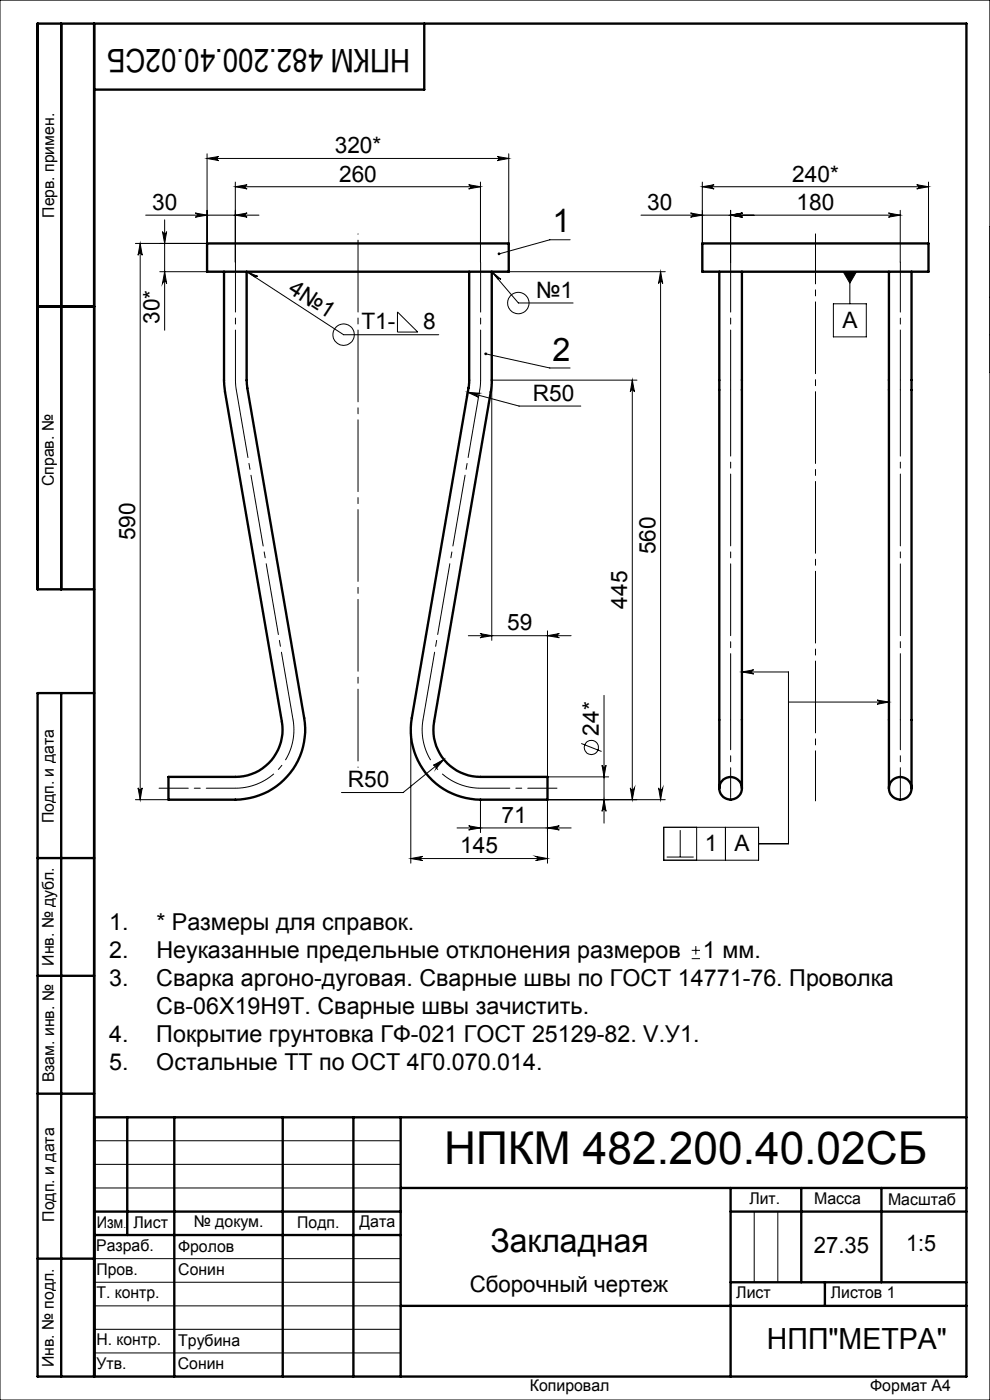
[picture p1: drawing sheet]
<svg xmlns="http://www.w3.org/2000/svg" width="210mm" height="297mm" viewBox="0 0 210 297" stroke-linecap="round" stroke-linejoin="round" font-family="sans-serif">
<g fill="none" stroke="#000" stroke-width=".21">
<path d="M0 0h210v297h-210zM43.9 32.6v19h-15.2M43.9 33.6h64M43.9 33.6l2.5-.4a.44 .44 0 0 0-.4 .4 .44 .44 0 0 0 .4 .5zM49.9 38.6v17M49.9 39.6h52M49.9 39.6l2.5-.4a.44 .44 0 0 0-.4 .4 .44 .44 0 0 0 .4 .5zM99.4 39.2l2.5 .4-2.5 .5a.44 .44 0 0 0 .4-.5 .44 .44 0 0 0-.4-.4zM101.9 38.6v17M105.4 33.2l2.5 .4-2.5 .5a.44 .44 0 0 0 .4-.5 .44 .44 0 0 0-.4-.4zM107.9 32.6v19M149 39.6h48"/>
<path d="M149 38.6v13M149 39.6l2.5-.4a.44 .44 0 0 0-.4 .4 .44 .44 0 0 0 .4 .5zM194.5 39.2l2.5 .4-2.5 .5a.44 .44 0 0 0 .4-.5 .44 .44 0 0 0-.4-.4zM197 38.6v13M29.7 51.6v118M29.7 51.6l.5 2.5a.44 .44 0 0 0-.5-.4 .44 .44 0 0 0-.4 .4zM30.9 45.6h24M33.9 57.6h10M34.5 49.1a.44 .44 0 0 0 .4 .4 .44 .44 0 0 0 .4-.4l-.4 2.5zM34.9 57.6l.4 2.5a.44 .44 0 0 0-.4-.4 .44 .44 0 0 0-.4 .4zM34.9 46.6v23.5M41.4 45.2l2.5 .4-2.5 .5a.44 .44 0 0 0 .4-.5 .44 .44 0 0 0-.4-.4z"/>
<path d="M49.9 45.6l2.5-.4a.44 .44 0 0 0-.4 .4 .44 .44 0 0 0 .4 .5zM52.4 57.6l20.5 13.4h20.2M52.4 57.6l2.3 1h-.4l-.2 .2zM104.3 57.6l5.7 6.7h11.6M104.3 57.6l2 1.7-.3-.2-.3 .1zM107.9 57.6h33.2M120.9 50.9h-4.3l-10.7 3M136 45.6h55M140.1 57.6l.5 2.5a.44 .44 0 0 0-.5-.4 .44 .44 0 0 0-.4 .4zM140.1 57.6v112M146.5 45.2l2.5 .4-2.5 .5a.44 .44 0 0 0 .4-.5 .44 .44 0 0 0-.4-.4zM155 45.6l2.5-.4a.44 .44 0 0 0-.4 .4 .44 .44 0 0 0 .4 .5z"/>
<path d="M155 44.6v11M178.9 57.6h2.8l-1.4 2.5zM180.3 57.6v6.8M188.5 45.2l2.5 .4-2.5 .5a.44 .44 0 0 0 .4-.5 .44 .44 0 0 0-.4-.4zM191 44.6v11M210 48h.1M84.3 66.2l4.3 4.2h-4.3zM103 75.1l13.6 3h4.3M176.8 64.4h7v7.1h-7zM210 79.1h.1M210 71h.1M210 63h.1"/>
<path d="M99.2 83.2l10.9 2.9h13.1M99.2 83.2l2.5 .2a.44 .44 0 0 0-.5 .3 .44 .44 0 0 0 .3 .6zM99.4 82.3l-.5 1.9M134.1 80.6l.5 2.5a.44 .44 0 0 0-.5-.4 .44 .44 0 0 0-.4 .4zM134.1 80.6v89M135.1 80.6h-30.8v55.3M99.3 134.9h21.8M101.8 134.4l2.5 .5-2.5 .4a.44 .44 0 0 0 .4-.5 .44 .44 0 0 0-.4-.4zM116.1 134.9l2.5-.5a.44 .44 0 0 0-.4 .4 .44 .44 0 0 0 .4 .5zM116.1 133.8v31h13M87.1 154.8v28.3M123.3 157.7l4.3 1.7"/>
<path d="M128.1 147.5v27.1M157.4 142.6h9.9v36.4h-6.4M157.4 142.6l2.5-.5a.44 .44 0 0 0-.5 .4 .44 .44 0 0 0 .5 .5zM167.3 148.9h21.3M186.1 148.5l2.5 .4-2.5 .5a.44 .44 0 0 0 .4-.4 .44 .44 0 0 0-.4-.5zM28.7 169.6h7M29.3 167.1a.44 .44 0 0 0 .4 .4 .44 .44 0 0 0 .5-.4l-.5 2.5zM91.9 162.3l2.3-1.2-1.7 2a.45 .45 0 0 0 0-.7 .45 .45 0 0 0-.6-.1zM94.2 161.1l-8.7 7h-13.1M96.9 175.6h24.2M99.4 175.2l2.5 .4-2.5 .5a.44 .44 0 0 0 .4-.5 .44 .44 0 0 0-.4-.4zM101.9 169.6v7"/>
<path d="M116.1 175.6l2.5-.4a.44 .44 0 0 0-.4 .4 .44 .44 0 0 0 .4 .5zM127.7 162.3a.42 .42 0 0 0 .4 .4 .42 .42 0 0 0 .5-.4l-.5 2.5zM128.1 169.6l.5 2.5a.42 .42 0 0 0-.5-.4 .42 .42 0 0 0-.4 .4zM133.7 167.1a.44 .44 0 0 0 .4 .4 .44 .44 0 0 0 .5-.4l-.5 2.5zM139.7 167.1a.44 .44 0 0 0 .4 .4 .44 .44 0 0 0 .5-.4l-.5 2.5zM140.8 175.5h20.1v7h-20.1zM141.1 169.6h-25v13.5M144.3 176.1v5.7M147.8 175.5v7M153.9 175.5v7M87.1 182.1h29M87.1 182.1l2.5-.4a.44 .44 0 0 0-.4 .4 .44 .44 0 0 0 .4 .5z"/>
<path d="M113.6 181.7l2.5 .4-2.5 .5a.44 .44 0 0 0 .5-.5 .44 .44 0 0 0-.5-.4zM141.4 181.8h5.7M146.7 203.4h1.8M146.7 201.6h1.8M147.6 200.7v1.8M20 242h65M20 247h65M20 252h65M160 257v15M165 257v15M20 267h65M20 272h65"/>
<path d="M20 277h65M20 282h65M20 287h65"/>
<circle cx="72.9" cy="71" r="2.26"/>
<circle cx="109.9" cy="64.3" r="2.27"/>
<circle cx="125.4" cy="158.6" r="1.51"/>
</g>
<path d="M89.7 152.7a12.4 12.4 0 0 0 12.2 14.5M49.9 167.2a12.4 12.4 0 0 0 12.3-14.5" fill="none" stroke="#000" stroke-width=".21" stroke-dasharray="15.2 1.3 1.3 1.3" stroke-dashoffset="6.4" stroke-linecap="butt"/>
<path d="M49.9 80.6l.2 2.1M101.8 82.7l.1-2.1" fill="none" stroke="#000" stroke-width=".21" stroke-dasharray="15.2 1.3 1.3 1.3" stroke-linecap="butt"/>
<path d="M49.9 55.6v25M101.9 55.6v25M155 55.6v25M173 49.6v120.3M191 55.6v25" fill="none" stroke="#000" stroke-width=".21" stroke-dasharray="15.2 1.3 1.3 1.3" stroke-dashoffset="4.6"/>
<path d="M50.1 82.7l12.1 70M101.8 82.7l-12.1 70" fill="none" stroke="#000" stroke-width=".21" stroke-dasharray="15.2 1.3 1.3 1.3" stroke-dashoffset=".7"/>
<path d="M49.9 167.2h-16.2M101.9 167.2h16.2" fill="none" stroke="#000" stroke-width=".21" stroke-dasharray="15.2 1.3 1.3 1.3" stroke-dashoffset="9"/>
<path d="M75.9 49.6v113.2" fill="none" stroke="#000" stroke-width=".21" stroke-dasharray="15.2 1.3 1.3 1.3" stroke-dashoffset="-1.3"/>
<path d="M155 82.7v70M191 82.7v70" fill="none" stroke="#000" stroke-width=".21" stroke-dasharray="15.2 1.3 1.3 1.3" stroke-dashoffset="1.2"/>
<path d="M155 152.7v16.5M191 152.7v16.5" fill="none" stroke="#000" stroke-width=".21" stroke-dasharray="15.2 1.3 1.3 1.3" stroke-dashoffset="8.9"/>
<path d="M155 80.6v2.1M191 80.6v2.1" fill="none" stroke="#000" stroke-width=".21" stroke-dasharray="15.2 1.3 1.3 1.3"/>
<g fill="none" stroke="#000" stroke-width=".5">
<path d="M13 5v120M20 5v287M90 5v14h-70M43.9 51.6h64v6h-64zM47.5 57.6v23.4l.2 2.1 12.1 70a10 10 0 0 1-9.9 11.7h-14.2v4.8h14.2a14.9 14.9 0 0 0 14.6-17.3l-12.1-70.2-.1-24.5M99.5 57.6v24.1l-12.2 70.6a14.8 14.8 0 0 0 14.6 17.3h14.2v-4.8h-14.2a10 10 0 0 1-9.8-11.7l12.1-70.3 .1-1.5v-23.7M149 51.6h48v6h-48zM152.6 57.6v109.6M157.4 57.6v109.6M188.6 57.6v109.6M193.4 57.6v109.6M8 65h12"/>
<path d="M20 125h-12v-120h197v287h-197v-145h12M13 147v145M8 182h12M8 207h12M8 232h12M20 237h185M27 237v25M37 237v55M60 237v55M75 237v55M85 237v55M20 257h65"/>
<path d="M85 252h120M155 252v40M155 257h50M170 252v20M187 252v20M8 267h12M20 262h65M85 277h120M155 272h50M175 272v5"/>
<circle cx="155" cy="167.2" r="2.41"/>
<circle cx="191" cy="167.2" r="2.41"/>
</g>
<g fill="#000">
<path d="M49.9 39.6l2.5-.4a.44 .44 0 0 0-.4 .4 .44 .44 0 0 0 .4 .5zM99.4 39.2l2.5 .4-2.5 .5a.44 .44 0 0 0 .4-.5 .44 .44 0 0 0-.4-.4zM41.4 45.2l2.5 .4-2.5 .5a.44 .44 0 0 0 .4-.5 .44 .44 0 0 0-.4-.4zM49.9 45.6l2.5-.4a.44 .44 0 0 0-.4 .4 .44 .44 0 0 0 .4 .5zM91.9 162.3a.45 .45 0 0 1 .6 .1 .45 .45 0 0 1 0 .7l1.7-2zM99.2 83.2l2.3 1.1a.44 .44 0 0 1-.3-.6 .44 .44 0 0 1 .5-.3zM87.1 182.1l2.5-.4a.44 .44 0 0 0-.4 .4 .44 .44 0 0 0 .4 .5zM113.6 181.7l2.5 .4-2.5 .5a.44 .44 0 0 0 .5-.5 .44 .44 0 0 0-.5-.4zM99.4 175.2l2.5 .4-2.5 .5a.44 .44 0 0 0 .4-.5 .44 .44 0 0 0-.4-.4zM116.1 175.6l2.5-.4a.44 .44 0 0 0-.4 .4 .44 .44 0 0 0 .4 .5zM43.9 33.6l2.5-.4a.44 .44 0 0 0-.4 .4 .44 .44 0 0 0 .4 .5zM105.4 33.2l2.5 .4-2.5 .5a.44 .44 0 0 0 .4-.5 .44 .44 0 0 0-.4-.4zM149 39.6l2.5-.4a.44 .44 0 0 0-.4 .4 .44 .44 0 0 0 .4 .5zM194.5 39.2l2.5 .4-2.5 .5a.44 .44 0 0 0 .4-.5 .44 .44 0 0 0-.4-.4z"/>
<path d="M29.7 51.6l.5 2.5a.44 .44 0 0 0-.5-.4 .44 .44 0 0 0-.4 .4zM29.3 167.1a.44 .44 0 0 0 .4 .4 .44 .44 0 0 0 .5-.4l-.5 2.5zM34.5 49.1a.44 .44 0 0 0 .4 .4 .44 .44 0 0 0 .4-.4l-.4 2.5zM34.9 57.6l.4 2.5a.44 .44 0 0 0-.4-.4 .44 .44 0 0 0-.4 .4zM140.1 57.6l.5 2.5a.44 .44 0 0 0-.5-.4 .44 .44 0 0 0-.4 .4zM139.7 167.1a.44 .44 0 0 0 .4 .4 .44 .44 0 0 0 .5-.4l-.5 2.5zM127.7 162.3a.42 .42 0 0 0 .4 .4 .42 .42 0 0 0 .5-.4l-.5 2.5zM128.1 169.6l.5 2.5a.42 .42 0 0 0-.5-.4 .42 .42 0 0 0-.4 .4z"/>
<path d="M52.4 57.6l2.3 1h-.4l-.2 .2zM104.3 57.6l2 1.7-.3-.2-.3 .1zM186.1 148.5l2.5 .4-2.5 .5a.44 .44 0 0 0 .4-.4 .44 .44 0 0 0-.4-.5zM157.4 142.6l2.5-.5a.44 .44 0 0 0-.5 .4 .44 .44 0 0 0 .5 .5zM178.9 57.6l1.4 2.5 1.4-2.5z"/>
<path d="M105.7 53.6l-.1 .3h.3h-.3a.29 .29 0 0 0 .4 .2 .29 .29 0 0 0 .1-.4 .29 .29 0 0 0-.4-.1zM102.8 74.9l-.1 .1 .3 .1-.3-.1a.29 .29 0 0 0 .3 .4 .29 .29 0 0 0 .3-.4 .29 .29 0 0 0-.5-.1z"/>
<path d="M101.8 134.4l2.5 .5-2.5 .4a.44 .44 0 0 0 .4-.5 .44 .44 0 0 0-.4-.4zM116.1 134.9l2.5-.5a.44 .44 0 0 0-.4 .4 .44 .44 0 0 0 .4 .5zM155 45.6l2.5-.4a.44 .44 0 0 0-.4 .4 .44 .44 0 0 0 .4 .5zM188.5 45.2l2.5 .4-2.5 .5a.44 .44 0 0 0 .4-.5 .44 .44 0 0 0-.4-.4zM146.5 45.2l2.5 .4-2.5 .5a.44 .44 0 0 0 .4-.5 .44 .44 0 0 0-.4-.4zM155 45.6l2.5-.4a.44 .44 0 0 0-.4 .4 .44 .44 0 0 0 .4 .5z"/>
<path d="M133.7 167.1a.44 .44 0 0 0 .4 .4 .44 .44 0 0 0 .5-.4l-.5 2.5zM134.1 80.6l.5 2.5a.44 .44 0 0 0-.5-.4 .44 .44 0 0 0-.4 .4z"/>
</g>
<text font-size="9.6" x="94.2" y="246.9">НПКМ 482.200.40.02СБ</text>
<g font-size="6.9">
<text x="87" y="10.4" transform="rotate(-180 87 10.4)">НПКМ 482.200.40.02СБ</text>
<text x="117.2" y="49.2">1</text>
<text x="117.2" y="76.5">2</text>
<text x="104.1" y="265.6">Закладная</text>
</g>
<text font-size="6.2" x="162.7" y="286.3">НПП&quot;МЕТРА&quot;</text>
<g font-size="4.9">
<text x="23.2" y="197.3">1.</text>
<text x="33.2" y="197.3">* Размеры для справок.</text>
<text x="23.2" y="203.2">2.</text>
<text x="33.2" y="203.2">Неуказанные предельные отклонения размеров</text>
<text x="149.1" y="203.2">1 мм.</text>
<text x="23.2" y="209.2">3.</text>
<text x="33.2" y="209.2">Сварка аргоно-дуговая. Сварные швы по ГОСТ 14771-76. Проволка</text>
<text x="33.2" y="215.1">Св-06Х19Н9Т. Сварные швы зачистить.</text>
<text x="23.2" y="221">4.</text>
<text x="33.2" y="221">Покрытие грунтовка ГФ-021 ГОСТ 25129-82. V.У1.</text>
<text x="23.2" y="227">5.</text>
<text x="33.2" y="227">Остальные ТТ по ОСТ 4Г0.070.014.</text>
</g>
<g font-size="4.8">
<text x="71" y="32.5">320*</text>
<text x="71.9" y="38.5">260</text>
<text x="168" y="38.5">240*</text>
<text x="32.3" y="44.5">30</text>
<text x="137.3" y="44.5">30</text>
<text x="169" y="44.5">180</text>
<text x="60.9" y="61.9" transform="rotate(33 60.9 61.9)">4№1</text>
<text x="113.7" y="63.2">№1</text>
<text x="33.9" y="68.7" transform="rotate(-90 33.9 68.7)">30*</text>
<text x="76.7" y="69.9">Т1-</text>
<text x="89.8" y="69.9">8</text>
<text x="178.7" y="69.5">A</text>
<text x="113" y="85">R50</text>
<text x="28.7" y="114.6" transform="rotate(-90 28.7 114.6)">590</text>
<text x="139.1" y="117.6" transform="rotate(-90 139.1 117.6)">560</text>
<text x="133.1" y="129.1" transform="rotate(-90 133.1 129.1)">445</text>
<text x="107.6" y="133.8">59</text>
<text x="127.1" y="156.1" transform="rotate(-90 127.1 156.1)">24*</text>
<text x="73.8" y="167">R50</text>
<text x="106.4" y="174.5">71</text>
<text x="97.6" y="181">145</text>
<text x="149.5" y="180.6">1</text>
<text x="155.8" y="180.6">А</text>
<text x="172.7" y="265.8">27.35</text>
<text x="192.2" y="265.3">1:5</text>
<text x="99.6" y="274">Сборочный чертеж</text>
</g>
<g font-size="3.4">
<text x="11.5" y="46.2" transform="rotate(-90 11.5 46.2)">Перв. примен.</text>
<text x="11.4" y="103.2" transform="rotate(-90 11.4 103.2)">Справ. №</text>
<text x="11.4" y="174.7" transform="rotate(-90 11.4 174.7)">Подп. и дата</text>
<text x="11.5" y="204.9" transform="rotate(-90 11.5 204.9)">Инв. № дубл.</text>
<text x="11.5" y="229.6" transform="rotate(-90 11.5 229.6)">Взам. инв. №</text>
<text x="159" y="255.5">Лит.</text>
<text x="172.7" y="255.5">Масса</text>
<text x="188.4" y="255.6">Масштаб</text>
<text x="11.5" y="259.2" transform="rotate(-90 11.5 259.2)">Подп. и дата</text>
<text x="20.5" y="260.4">Изм</text>
<text x="28.3" y="260.4">Лист</text>
<text x="41.1" y="260.4">№ докум.</text>
<text x="63.1" y="260.4">Подп.</text>
<text x="76.2" y="260.4">Дата</text>
<text x="20.4" y="265.4">Разраб.</text>
<text x="37.8" y="265.5">Фролов</text>
<text x="20.5" y="275.4">Т. контр.</text>
<text x="20.5" y="270.4">Пров.</text>
<text x="37.8" y="270.5">Сонин</text>
<text x="156.2" y="275.4">Лист</text>
<text x="176.2" y="275.4">Листов 1</text>
<text x="20.5" y="285.4">Н. контр.</text>
<text x="37.8" y="285.5">Трубина</text>
<text x="11.4" y="290" transform="rotate(-90 11.4 290)">Инв. № подл.</text>
<text x="20.5" y="290.4">Утв.</text>
<text x="37.7" y="290.5">Сонин</text>
<text x="112.4" y="295">Копировал</text>
<text x="184.6" y="295">Формат А4</text>
</g>
<text font-size="2.1" x="26.2" y="260.4">.</text>
</svg>
